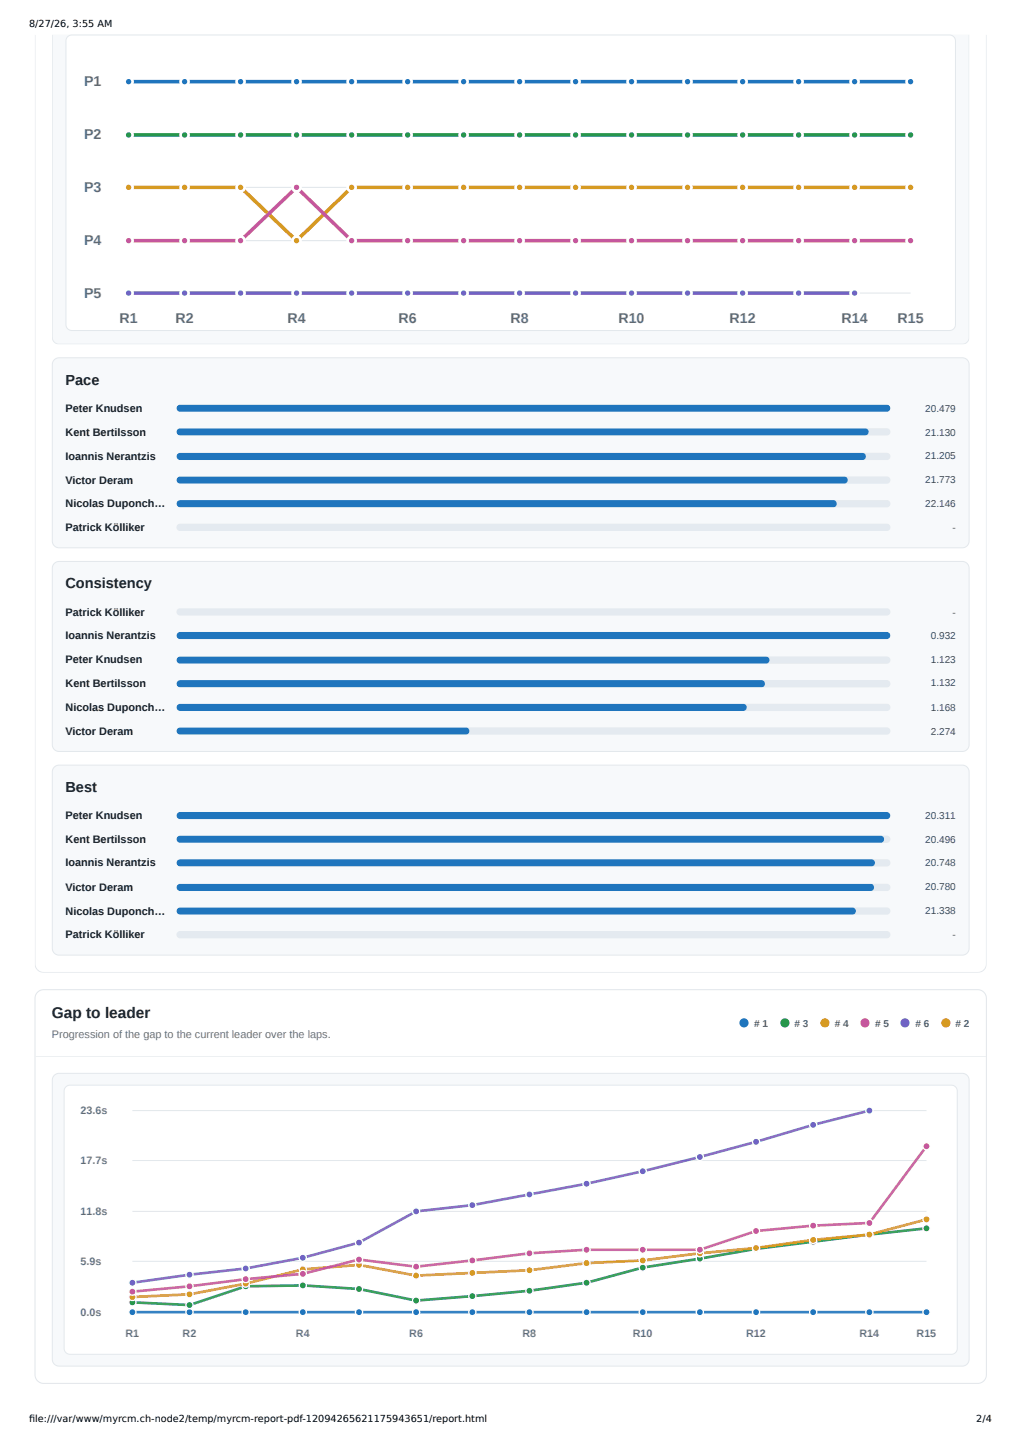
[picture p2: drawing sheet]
<svg xmlns="http://www.w3.org/2000/svg" width="297mm" height="420mm" viewBox="0 0 297 420" stroke-linecap="round" stroke-linejoin="round" font-family="sans-serif">
<g fill="#e2e6ea">
<path d="M10.1 281.6h277v1.5h-277z"/>
<path d="M285.6 10.1h1.5v273h-1.5z"/>
<path d="M10.1 10.1h1.5v273h-1.5z"/>
</g>
<path d="M15.2 10.1h266.7v88.1a1.98 1.98 0 0 1-2 1.9h-262.7a1.98 1.98 0 0 1-2-1.9z" fill="#f7f9fb"/>
<g fill="#e3e8ec">
<path d="M15.1 99h266.9v1.3h-266.9z"/>
<path d="M280.8 10.1h1.2v90.2h-1.2z"/>
<path d="M15.1 10.1h1.2v90.2h-1.2z"/>
</g>
<path d="M19.7 10.7l1.2-.5h255.3a1.72 1.72 0 0 1 1.7 1.7v82.6a1.72 1.72 0 0 1-1.7 1.7h-255.3a1.72 1.72 0 0 1-1.7-1.7v-82.6z" fill="#fff"/>
<path d="M19.7 10.7l1.2-.5h255.3a1.72 1.72 0 0 1 1.7 1.7v82.6a1.72 1.72 0 0 1-1.7 1.7h-255.3a1.72 1.72 0 0 1-1.7-1.7v-82.6z" fill="none" stroke="#e3e8ec" stroke-width=".29"/>
<path d="M10.9 288.7l.8-.5 1-.2h271.7a2.51 2.51 0 0 1 2.5 2.5v109.5a2.51 2.51 0 0 1-2.5 2.6h-271.7a2.51 2.51 0 0 1-2.5-2.6v-109.5l.2-.9z" fill="#fff"/>
<path d="M10.9 288.7l.8-.5 1-.2h271.7a2.51 2.51 0 0 1 2.5 2.5v109.5a2.51 2.51 0 0 1-2.5 2.6h-271.7a2.51 2.51 0 0 1-2.5-2.6v-109.5l.2-.9z" fill="none" stroke="#e2e6ea" stroke-width=".29"/>
<path d="M10.3 307.3h276.5" fill="none" stroke="#edf0f2" stroke-width=".29"/>
<path d="M15.8 312.9l.6-.4 .8-.2h262.7a1.98 1.98 0 0 1 2 2v81.3a1.98 1.98 0 0 1-2 1.9h-262.7a1.98 1.98 0 0 1-2-1.9v-81.3l.2-.7z" fill="#f7f9fb"/>
<path d="M15.8 312.9l.6-.4 .8-.2h262.7a1.98 1.98 0 0 1 2 2v81.3a1.98 1.98 0 0 1-2 1.9h-262.7a1.98 1.98 0 0 1-2-1.9v-81.3l.2-.7z" fill="none" stroke="#e3e8ec" stroke-width=".29"/>
<path d="M19.2 316.3l1.2-.5h256.4a1.72 1.72 0 0 1 1.7 1.7v74.9a1.72 1.72 0 0 1-1.7 1.7h-256.4a1.72 1.72 0 0 1-1.7-1.7v-74.9z" fill="#fff"/>
<path d="M19.2 316.3l1.2-.5h256.4a1.72 1.72 0 0 1 1.7 1.7v74.9a1.72 1.72 0 0 1-1.7 1.7h-256.4a1.72 1.72 0 0 1-1.7-1.7v-74.9z" fill="none" stroke="#e3e8ec" stroke-width=".29"/>
<path d="M37.4 23.8h227.5M37.4 39.3h227.5M37.4 54.5h227.5M37.4 70h227.5M37.4 85.3h227.5" fill="none" stroke="#dfe5e9" stroke-width=".29"/>
<path d="M37.4 23.8h227.5" fill="none" stroke="#1f75bd" stroke-width="1"/>
<circle cx="37.4" cy="23.8" r="1.16" fill="#1f75bd"/>
<circle cx="37.4" cy="23.8" r="1.16" fill="none" stroke="#fff" stroke-width=".78" stroke-linecap="butt"/>
<circle cx="53.7" cy="23.8" r="1.16" fill="#1f75bd"/>
<circle cx="53.7" cy="23.8" r="1.16" fill="none" stroke="#fff" stroke-width=".78" stroke-linecap="butt"/>
<circle cx="70" cy="23.8" r="1.16" fill="#1f75bd"/>
<circle cx="70" cy="23.8" r="1.16" fill="none" stroke="#fff" stroke-width=".78" stroke-linecap="butt"/>
<circle cx="86.3" cy="23.8" r="1.16" fill="#1f75bd"/>
<circle cx="86.3" cy="23.8" r="1.16" fill="none" stroke="#fff" stroke-width=".78" stroke-linecap="butt"/>
<circle cx="102.3" cy="23.8" r="1.16" fill="#1f75bd"/>
<circle cx="102.3" cy="23.8" r="1.16" fill="none" stroke="#fff" stroke-width=".78" stroke-linecap="butt"/>
<circle cx="118.6" cy="23.8" r="1.16" fill="#1f75bd"/>
<circle cx="118.6" cy="23.8" r="1.16" fill="none" stroke="#fff" stroke-width=".78" stroke-linecap="butt"/>
<circle cx="134.9" cy="23.8" r="1.16" fill="#1f75bd"/>
<circle cx="134.9" cy="23.8" r="1.16" fill="none" stroke="#fff" stroke-width=".78" stroke-linecap="butt"/>
<circle cx="151.1" cy="23.8" r="1.16" fill="#1f75bd"/>
<circle cx="151.1" cy="23.8" r="1.16" fill="none" stroke="#fff" stroke-width=".78" stroke-linecap="butt"/>
<circle cx="167.4" cy="23.8" r="1.16" fill="#1f75bd"/>
<circle cx="167.4" cy="23.8" r="1.16" fill="none" stroke="#fff" stroke-width=".78" stroke-linecap="butt"/>
<circle cx="183.7" cy="23.8" r="1.16" fill="#1f75bd"/>
<circle cx="183.7" cy="23.8" r="1.16" fill="none" stroke="#fff" stroke-width=".78" stroke-linecap="butt"/>
<circle cx="200" cy="23.8" r="1.16" fill="#1f75bd"/>
<circle cx="200" cy="23.8" r="1.16" fill="none" stroke="#fff" stroke-width=".78" stroke-linecap="butt"/>
<circle cx="216" cy="23.8" r="1.16" fill="#1f75bd"/>
<circle cx="216" cy="23.8" r="1.16" fill="none" stroke="#fff" stroke-width=".78" stroke-linecap="butt"/>
<circle cx="232.3" cy="23.8" r="1.16" fill="#1f75bd"/>
<circle cx="232.3" cy="23.8" r="1.16" fill="none" stroke="#fff" stroke-width=".78" stroke-linecap="butt"/>
<circle cx="248.6" cy="23.8" r="1.16" fill="#1f75bd"/>
<circle cx="248.6" cy="23.8" r="1.16" fill="none" stroke="#fff" stroke-width=".78" stroke-linecap="butt"/>
<circle cx="264.9" cy="23.8" r="1.16" fill="#1f75bd"/>
<circle cx="264.9" cy="23.8" r="1.16" fill="none" stroke="#fff" stroke-width=".78" stroke-linecap="butt"/>
<path d="M37.4 39.3h227.5" fill="none" stroke="#27964c" stroke-width="1"/>
<circle cx="37.4" cy="39.3" r="1.16" fill="#27964c"/>
<circle cx="37.4" cy="39.3" r="1.16" fill="none" stroke="#fff" stroke-width=".78" stroke-linecap="butt"/>
<circle cx="53.7" cy="39.3" r="1.16" fill="#27964c"/>
<circle cx="53.7" cy="39.3" r="1.16" fill="none" stroke="#fff" stroke-width=".78" stroke-linecap="butt"/>
<circle cx="70" cy="39.3" r="1.16" fill="#27964c"/>
<circle cx="70" cy="39.3" r="1.16" fill="none" stroke="#fff" stroke-width=".78" stroke-linecap="butt"/>
<circle cx="86.3" cy="39.3" r="1.16" fill="#27964c"/>
<circle cx="86.3" cy="39.3" r="1.16" fill="none" stroke="#fff" stroke-width=".78" stroke-linecap="butt"/>
<circle cx="102.3" cy="39.3" r="1.16" fill="#27964c"/>
<circle cx="102.3" cy="39.3" r="1.16" fill="none" stroke="#fff" stroke-width=".78" stroke-linecap="butt"/>
<circle cx="118.6" cy="39.3" r="1.16" fill="#27964c"/>
<circle cx="118.6" cy="39.3" r="1.16" fill="none" stroke="#fff" stroke-width=".78" stroke-linecap="butt"/>
<circle cx="134.9" cy="39.3" r="1.16" fill="#27964c"/>
<circle cx="134.9" cy="39.3" r="1.16" fill="none" stroke="#fff" stroke-width=".78" stroke-linecap="butt"/>
<circle cx="151.1" cy="39.3" r="1.16" fill="#27964c"/>
<circle cx="151.1" cy="39.3" r="1.16" fill="none" stroke="#fff" stroke-width=".78" stroke-linecap="butt"/>
<circle cx="167.4" cy="39.3" r="1.16" fill="#27964c"/>
<circle cx="167.4" cy="39.3" r="1.16" fill="none" stroke="#fff" stroke-width=".78" stroke-linecap="butt"/>
<circle cx="183.7" cy="39.3" r="1.16" fill="#27964c"/>
<circle cx="183.7" cy="39.3" r="1.16" fill="none" stroke="#fff" stroke-width=".78" stroke-linecap="butt"/>
<circle cx="200" cy="39.3" r="1.16" fill="#27964c"/>
<circle cx="200" cy="39.3" r="1.16" fill="none" stroke="#fff" stroke-width=".78" stroke-linecap="butt"/>
<circle cx="216" cy="39.3" r="1.16" fill="#27964c"/>
<circle cx="216" cy="39.3" r="1.16" fill="none" stroke="#fff" stroke-width=".78" stroke-linecap="butt"/>
<circle cx="232.3" cy="39.3" r="1.16" fill="#27964c"/>
<circle cx="232.3" cy="39.3" r="1.16" fill="none" stroke="#fff" stroke-width=".78" stroke-linecap="butt"/>
<circle cx="248.6" cy="39.3" r="1.16" fill="#27964c"/>
<circle cx="248.6" cy="39.3" r="1.16" fill="none" stroke="#fff" stroke-width=".78" stroke-linecap="butt"/>
<circle cx="264.9" cy="39.3" r="1.16" fill="#27964c"/>
<circle cx="264.9" cy="39.3" r="1.16" fill="none" stroke="#fff" stroke-width=".78" stroke-linecap="butt"/>
<path d="M37.4 54.5h32.6l16.3 15.5 16-15.5h162.6" fill="none" stroke="#d69a22" stroke-width="1"/>
<circle cx="37.4" cy="54.5" r="1.16" fill="#d69a22"/>
<circle cx="37.4" cy="54.5" r="1.16" fill="none" stroke="#fff" stroke-width=".78" stroke-linecap="butt"/>
<circle cx="53.7" cy="54.5" r="1.16" fill="#d69a22"/>
<circle cx="53.7" cy="54.5" r="1.16" fill="none" stroke="#fff" stroke-width=".78" stroke-linecap="butt"/>
<circle cx="70" cy="54.5" r="1.16" fill="#d69a22"/>
<circle cx="70" cy="54.5" r="1.16" fill="none" stroke="#fff" stroke-width=".78" stroke-linecap="butt"/>
<circle cx="86.3" cy="70" r="1.16" fill="#d69a22"/>
<circle cx="86.3" cy="70" r="1.16" fill="none" stroke="#fff" stroke-width=".78" stroke-linecap="butt"/>
<circle cx="102.3" cy="54.5" r="1.16" fill="#d69a22"/>
<circle cx="102.3" cy="54.5" r="1.16" fill="none" stroke="#fff" stroke-width=".78" stroke-linecap="butt"/>
<circle cx="118.6" cy="54.5" r="1.16" fill="#d69a22"/>
<circle cx="118.6" cy="54.5" r="1.16" fill="none" stroke="#fff" stroke-width=".78" stroke-linecap="butt"/>
<circle cx="134.9" cy="54.5" r="1.16" fill="#d69a22"/>
<circle cx="134.9" cy="54.5" r="1.16" fill="none" stroke="#fff" stroke-width=".78" stroke-linecap="butt"/>
<circle cx="151.1" cy="54.5" r="1.16" fill="#d69a22"/>
<circle cx="151.1" cy="54.5" r="1.16" fill="none" stroke="#fff" stroke-width=".78" stroke-linecap="butt"/>
<circle cx="167.4" cy="54.5" r="1.16" fill="#d69a22"/>
<circle cx="167.4" cy="54.5" r="1.16" fill="none" stroke="#fff" stroke-width=".78" stroke-linecap="butt"/>
<circle cx="183.7" cy="54.5" r="1.16" fill="#d69a22"/>
<circle cx="183.7" cy="54.5" r="1.16" fill="none" stroke="#fff" stroke-width=".78" stroke-linecap="butt"/>
<circle cx="200" cy="54.5" r="1.16" fill="#d69a22"/>
<circle cx="200" cy="54.5" r="1.16" fill="none" stroke="#fff" stroke-width=".78" stroke-linecap="butt"/>
<circle cx="216" cy="54.5" r="1.16" fill="#d69a22"/>
<circle cx="216" cy="54.5" r="1.16" fill="none" stroke="#fff" stroke-width=".78" stroke-linecap="butt"/>
<circle cx="232.3" cy="54.5" r="1.16" fill="#d69a22"/>
<circle cx="232.3" cy="54.5" r="1.16" fill="none" stroke="#fff" stroke-width=".78" stroke-linecap="butt"/>
<circle cx="248.6" cy="54.5" r="1.16" fill="#d69a22"/>
<circle cx="248.6" cy="54.5" r="1.16" fill="none" stroke="#fff" stroke-width=".78" stroke-linecap="butt"/>
<circle cx="264.9" cy="54.5" r="1.16" fill="#d69a22"/>
<circle cx="264.9" cy="54.5" r="1.16" fill="none" stroke="#fff" stroke-width=".78" stroke-linecap="butt"/>
<path d="M37.4 70h32.6l16.3-15.5 16 15.5h162.6" fill="none" stroke="#c5579d" stroke-width="1"/>
<circle cx="37.4" cy="70" r="1.16" fill="#c5579d"/>
<circle cx="37.4" cy="70" r="1.16" fill="none" stroke="#fff" stroke-width=".78" stroke-linecap="butt"/>
<circle cx="53.7" cy="70" r="1.16" fill="#c5579d"/>
<circle cx="53.7" cy="70" r="1.16" fill="none" stroke="#fff" stroke-width=".78" stroke-linecap="butt"/>
<circle cx="70" cy="70" r="1.16" fill="#c5579d"/>
<circle cx="70" cy="70" r="1.16" fill="none" stroke="#fff" stroke-width=".78" stroke-linecap="butt"/>
<circle cx="86.3" cy="54.5" r="1.16" fill="#c5579d"/>
<circle cx="86.3" cy="54.5" r="1.16" fill="none" stroke="#fff" stroke-width=".78" stroke-linecap="butt"/>
<circle cx="102.3" cy="70" r="1.16" fill="#c5579d"/>
<circle cx="102.3" cy="70" r="1.16" fill="none" stroke="#fff" stroke-width=".78" stroke-linecap="butt"/>
<circle cx="118.6" cy="70" r="1.16" fill="#c5579d"/>
<circle cx="118.6" cy="70" r="1.16" fill="none" stroke="#fff" stroke-width=".78" stroke-linecap="butt"/>
<circle cx="134.9" cy="70" r="1.16" fill="#c5579d"/>
<circle cx="134.9" cy="70" r="1.16" fill="none" stroke="#fff" stroke-width=".78" stroke-linecap="butt"/>
<circle cx="151.1" cy="70" r="1.16" fill="#c5579d"/>
<circle cx="151.1" cy="70" r="1.16" fill="none" stroke="#fff" stroke-width=".78" stroke-linecap="butt"/>
<circle cx="167.4" cy="70" r="1.16" fill="#c5579d"/>
<circle cx="167.4" cy="70" r="1.16" fill="none" stroke="#fff" stroke-width=".78" stroke-linecap="butt"/>
<circle cx="183.7" cy="70" r="1.16" fill="#c5579d"/>
<circle cx="183.7" cy="70" r="1.16" fill="none" stroke="#fff" stroke-width=".78" stroke-linecap="butt"/>
<circle cx="200" cy="70" r="1.16" fill="#c5579d"/>
<circle cx="200" cy="70" r="1.16" fill="none" stroke="#fff" stroke-width=".78" stroke-linecap="butt"/>
<circle cx="216" cy="70" r="1.16" fill="#c5579d"/>
<circle cx="216" cy="70" r="1.16" fill="none" stroke="#fff" stroke-width=".78" stroke-linecap="butt"/>
<circle cx="232.3" cy="70" r="1.16" fill="#c5579d"/>
<circle cx="232.3" cy="70" r="1.16" fill="none" stroke="#fff" stroke-width=".78" stroke-linecap="butt"/>
<circle cx="248.6" cy="70" r="1.16" fill="#c5579d"/>
<circle cx="248.6" cy="70" r="1.16" fill="none" stroke="#fff" stroke-width=".78" stroke-linecap="butt"/>
<circle cx="264.9" cy="70" r="1.16" fill="#c5579d"/>
<circle cx="264.9" cy="70" r="1.16" fill="none" stroke="#fff" stroke-width=".78" stroke-linecap="butt"/>
<path d="M37.4 85.3h211.2" fill="none" stroke="#6f63c7" stroke-width="1"/>
<circle cx="37.4" cy="85.3" r="1.16" fill="#6f63c7"/>
<circle cx="37.4" cy="85.3" r="1.16" fill="none" stroke="#fff" stroke-width=".78" stroke-linecap="butt"/>
<circle cx="53.7" cy="85.3" r="1.16" fill="#6f63c7"/>
<circle cx="53.7" cy="85.3" r="1.16" fill="none" stroke="#fff" stroke-width=".78" stroke-linecap="butt"/>
<circle cx="70" cy="85.3" r="1.16" fill="#6f63c7"/>
<circle cx="70" cy="85.3" r="1.16" fill="none" stroke="#fff" stroke-width=".78" stroke-linecap="butt"/>
<circle cx="86.3" cy="85.3" r="1.16" fill="#6f63c7"/>
<circle cx="86.3" cy="85.3" r="1.16" fill="none" stroke="#fff" stroke-width=".78" stroke-linecap="butt"/>
<circle cx="102.3" cy="85.3" r="1.16" fill="#6f63c7"/>
<circle cx="102.3" cy="85.3" r="1.16" fill="none" stroke="#fff" stroke-width=".78" stroke-linecap="butt"/>
<circle cx="118.6" cy="85.3" r="1.16" fill="#6f63c7"/>
<circle cx="118.6" cy="85.3" r="1.16" fill="none" stroke="#fff" stroke-width=".78" stroke-linecap="butt"/>
<circle cx="134.9" cy="85.3" r="1.16" fill="#6f63c7"/>
<circle cx="134.9" cy="85.3" r="1.16" fill="none" stroke="#fff" stroke-width=".78" stroke-linecap="butt"/>
<circle cx="151.1" cy="85.3" r="1.16" fill="#6f63c7"/>
<circle cx="151.1" cy="85.3" r="1.16" fill="none" stroke="#fff" stroke-width=".78" stroke-linecap="butt"/>
<circle cx="167.4" cy="85.3" r="1.16" fill="#6f63c7"/>
<circle cx="167.4" cy="85.3" r="1.16" fill="none" stroke="#fff" stroke-width=".78" stroke-linecap="butt"/>
<circle cx="183.7" cy="85.3" r="1.16" fill="#6f63c7"/>
<circle cx="183.7" cy="85.3" r="1.16" fill="none" stroke="#fff" stroke-width=".78" stroke-linecap="butt"/>
<circle cx="200" cy="85.3" r="1.16" fill="#6f63c7"/>
<circle cx="200" cy="85.3" r="1.16" fill="none" stroke="#fff" stroke-width=".78" stroke-linecap="butt"/>
<circle cx="216" cy="85.3" r="1.16" fill="#6f63c7"/>
<circle cx="216" cy="85.3" r="1.16" fill="none" stroke="#fff" stroke-width=".78" stroke-linecap="butt"/>
<circle cx="232.3" cy="85.3" r="1.16" fill="#6f63c7"/>
<circle cx="232.3" cy="85.3" r="1.16" fill="none" stroke="#fff" stroke-width=".78" stroke-linecap="butt"/>
<circle cx="248.6" cy="85.3" r="1.16" fill="#6f63c7"/>
<circle cx="248.6" cy="85.3" r="1.16" fill="none" stroke="#fff" stroke-width=".78" stroke-linecap="butt"/>
<path d="M15.8 104.7l.6-.4 .8-.2h262.7a1.98 1.98 0 0 1 2 2v51.3a1.98 1.98 0 0 1-2 2h-262.7a1.98 1.98 0 0 1-2-2v-51.3l.2-.8z" fill="#f7f9fb"/>
<path d="M15.8 104.7l.6-.4 .8-.2h262.7a1.98 1.98 0 0 1 2 2v51.3a1.98 1.98 0 0 1-2 2h-262.7a1.98 1.98 0 0 1-2-2v-51.3l.2-.8z" fill="none" stroke="#e3e8ec" stroke-width=".29"/>
<path d="M51.6 118l.8-.3h205.6a1.06 1.06 0 0 1 1 1.1 1.06 1.06 0 0 1-1 1.1h-205.6a1.06 1.06 0 0 1-1-.7 1.06 1.06 0 0 1 .2-1.2z" fill="#e4eaf0"/>
<path d="M51.6 118l.8-.3h205.6a1.06 1.06 0 0 1 1 1.1 1.06 1.06 0 0 1-1 1.1h-205.6a1.06 1.06 0 0 1-1-.7 1.06 1.06 0 0 1 .2-1.2z" fill="#1f75bd"/>
<path d="M51.6 124.9l.8-.3h205.6a1.06 1.06 0 0 1 1 1.1 1.06 1.06 0 0 1-1 1h-205.6a1.06 1.06 0 0 1-1-.6 1.06 1.06 0 0 1 .2-1.2z" fill="#e4eaf0"/>
<path d="M51.6 124.9l.8-.3h199.2a1.06 1.06 0 0 1 1.1 1.1 1.06 1.06 0 0 1-1.1 1h-199.2a1.06 1.06 0 0 1-1-.6 1.06 1.06 0 0 1 .2-1.2z" fill="#1f75bd"/>
<path d="M51.6 132.1l.8-.3h205.6a1.06 1.06 0 0 1 1 1 1.06 1.06 0 0 1-1 1.1h-205.6a1.06 1.06 0 0 1-1-.7 1.06 1.06 0 0 1 .2-1.1z" fill="#e4eaf0"/>
<path d="M51.6 132.1l.8-.3h198.4a1.06 1.06 0 0 1 1.1 1 1.06 1.06 0 0 1-1.1 1.1h-198.4a1.06 1.06 0 0 1-1-.7 1.06 1.06 0 0 1 .2-1.1z" fill="#1f75bd"/>
<path d="M51.6 139l.8-.4h205.6a1.06 1.06 0 0 1 1 1.1 1.06 1.06 0 0 1-1 1.1h-205.6a1.06 1.06 0 0 1-1-.7 1.06 1.06 0 0 1 .2-1.1z" fill="#e4eaf0"/>
<path d="M51.6 139l.8-.4h193.1a1.06 1.06 0 0 1 1.1 1.1 1.06 1.06 0 0 1-1.1 1.1h-193.1a1.06 1.06 0 0 1-1-.7 1.06 1.06 0 0 1 .2-1.1z" fill="#1f75bd"/>
<path d="M51.6 145.8l.8-.3h205.6a1.06 1.06 0 0 1 1 1.1 1.06 1.06 0 0 1-1 1h-205.6a1.06 1.06 0 0 1-1-.6 1.06 1.06 0 0 1 .2-1.2z" fill="#e4eaf0"/>
<path d="M51.6 145.8l.8-.3h190a1.06 1.06 0 0 1 1 1.1 1.06 1.06 0 0 1-1 1h-190a1.06 1.06 0 0 1-1-.6 1.06 1.06 0 0 1 .2-1.2z" fill="#1f75bd"/>
<path d="M51.6 152.7l.8-.3h205.6a1.06 1.06 0 0 1 1 1.1 1.06 1.06 0 0 1-1 1h-205.6a1.06 1.06 0 0 1-1-.6 1.06 1.06 0 0 1 .2-1.2z" fill="#e4eaf0"/>
<path d="M15.8 164l.6-.5 .8-.1h262.7a1.98 1.98 0 0 1 2 2v51.3a1.98 1.98 0 0 1-2 2h-262.7a1.98 1.98 0 0 1-2-2v-51.3l.2-.8z" fill="#f7f9fb"/>
<path d="M15.8 164l.6-.5 .8-.1h262.7a1.98 1.98 0 0 1 2 2v51.3a1.98 1.98 0 0 1-2 2h-262.7a1.98 1.98 0 0 1-2-2v-51.3l.2-.8z" fill="none" stroke="#e3e8ec" stroke-width=".29"/>
<g fill="#e4eaf0">
<path d="M51.6 177.3l.8-.3h205.6a1.06 1.06 0 0 1 1 1.1 1.06 1.06 0 0 1-1 1h-205.6a1.06 1.06 0 0 1-1-.6 1.06 1.06 0 0 1 .2-1.2z"/>
<path d="M51.6 184.2l.8-.3h205.6a1.06 1.06 0 0 1 1 1 1.06 1.06 0 0 1-1 1.1h-205.6a1.06 1.06 0 0 1-1-.7 1.06 1.06 0 0 1 .2-1.1z"/>
</g>
<path d="M51.6 184.2l.8-.3h205.6a1.06 1.06 0 0 1 1 1 1.06 1.06 0 0 1-1 1.1h-205.6a1.06 1.06 0 0 1-1-.7 1.06 1.06 0 0 1 .2-1.1z" fill="#1f75bd"/>
<path d="M51.6 191.3l.8-.3h205.6a1.06 1.06 0 0 1 1 1.1 1.06 1.06 0 0 1-1 1h-205.6a1.06 1.06 0 0 1-1-.6 1.06 1.06 0 0 1 .2-1.2z" fill="#e4eaf0"/>
<path d="M51.6 191.3l.8-.3h170.4a1.06 1.06 0 0 1 1 1.1 1.06 1.06 0 0 1-1 1h-170.4a1.06 1.06 0 0 1-1-.6 1.06 1.06 0 0 1 .2-1.2z" fill="#1f75bd"/>
<path d="M51.6 198.2l.8-.3h205.6a1.06 1.06 0 0 1 1 1.1 1.06 1.06 0 0 1-1 1h-205.6a1.06 1.06 0 0 1-1-.6 1.06 1.06 0 0 1 .2-1.2z" fill="#e4eaf0"/>
<path d="M51.6 198.2l.8-.3h169.1a1.06 1.06 0 0 1 1 1.1 1.06 1.06 0 0 1-1 1h-169.1a1.06 1.06 0 0 1-1-.6 1.06 1.06 0 0 1 .2-1.2z" fill="#1f75bd"/>
<path d="M51.6 205.1l.8-.3h205.6a1.06 1.06 0 0 1 1 1 1.06 1.06 0 0 1-1 1.1h-205.6a1.06 1.06 0 0 1-1-.6 1.06 1.06 0 0 1 .2-1.2z" fill="#e4eaf0"/>
<path d="M51.6 205.1l.8-.3h163.8a1.06 1.06 0 0 1 1 1 1.06 1.06 0 0 1-1 1.1h-163.8a1.06 1.06 0 0 1-1-.6 1.06 1.06 0 0 1 .2-1.2z" fill="#1f75bd"/>
<path d="M51.6 212l.8-.3h205.6a1.06 1.06 0 0 1 1 1 1.06 1.06 0 0 1-1 1.1h-205.6a1.06 1.06 0 0 1-1-.7 1.06 1.06 0 0 1 .2-1.1z" fill="#e4eaf0"/>
<path d="M51.6 212l.8-.3h83.1a1.06 1.06 0 0 1 1 1 1.06 1.06 0 0 1-1 1.1h-83.1a1.06 1.06 0 0 1-1-.7 1.06 1.06 0 0 1 .2-1.1z" fill="#1f75bd"/>
<path d="M15.8 223.2l.6-.4 .8-.2h262.7a1.98 1.98 0 0 1 2 2v51.4a1.98 1.98 0 0 1-2 1.9h-262.7a1.98 1.98 0 0 1-2-1.9v-51.4l.2-.7z" fill="#f7f9fb"/>
<path d="M15.8 223.2l.6-.4 .8-.2h262.7a1.98 1.98 0 0 1 2 2v51.4a1.98 1.98 0 0 1-2 1.9h-262.7a1.98 1.98 0 0 1-2-1.9v-51.4l.2-.7z" fill="none" stroke="#e3e8ec" stroke-width=".29"/>
<path d="M51.6 236.6l.8-.3h205.6a1.06 1.06 0 0 1 1 1 1.06 1.06 0 0 1-1 1.1h-205.6a1.06 1.06 0 0 1-1-.7 1.06 1.06 0 0 1 .2-1.1z" fill="#e4eaf0"/>
<path d="M51.6 236.6l.8-.3h205.6a1.06 1.06 0 0 1 1 1 1.06 1.06 0 0 1-1 1.1h-205.6a1.06 1.06 0 0 1-1-.7 1.06 1.06 0 0 1 .2-1.1z" fill="#1f75bd"/>
<path d="M51.6 243.5l.8-.3h205.6a1.06 1.06 0 0 1 1 1 1.06 1.06 0 0 1-1 1.1h-205.6a1.06 1.06 0 0 1-1-.7 1.06 1.06 0 0 1 .2-1.1z" fill="#e4eaf0"/>
<path d="M51.6 243.5l.8-.3h203.7a1.06 1.06 0 0 1 1.1 1 1.06 1.06 0 0 1-1.1 1.1h-203.7a1.06 1.06 0 0 1-1-.7 1.06 1.06 0 0 1 .2-1.1z" fill="#1f75bd"/>
<path d="M51.6 250.3l.8-.3h205.6a1.06 1.06 0 0 1 1 1.1 1.06 1.06 0 0 1-1 1h-205.6a1.06 1.06 0 0 1-1-.6 1.06 1.06 0 0 1 .2-1.2z" fill="#e4eaf0"/>
<path d="M51.6 250.3l.8-.3h201.1a1.06 1.06 0 0 1 1 1.1 1.06 1.06 0 0 1-1 1h-201.1a1.06 1.06 0 0 1-1-.6 1.06 1.06 0 0 1 .2-1.2z" fill="#1f75bd"/>
<path d="M51.6 257.5l.8-.3h205.6a1.06 1.06 0 0 1 1 1 1.06 1.06 0 0 1-1 1.1h-205.6a1.06 1.06 0 0 1-1-.7 1.06 1.06 0 0 1 .2-1.1z" fill="#e4eaf0"/>
<path d="M51.6 257.5l.8-.3h200.8a1.06 1.06 0 0 1 1.1 1 1.06 1.06 0 0 1-1.1 1.1h-200.8a1.06 1.06 0 0 1-1-.7 1.06 1.06 0 0 1 .2-1.1z" fill="#1f75bd"/>
<path d="M51.6 264.4l.8-.3h205.6a1.06 1.06 0 0 1 1 1 1.06 1.06 0 0 1-1 1.1h-205.6a1.06 1.06 0 0 1-1-.7 1.06 1.06 0 0 1 .2-1.1z" fill="#e4eaf0"/>
<path d="M51.6 264.4l.8-.3h195.5a1.06 1.06 0 0 1 1.1 1 1.06 1.06 0 0 1-1.1 1.1h-195.5a1.06 1.06 0 0 1-1-.7 1.06 1.06 0 0 1 .2-1.1z" fill="#1f75bd"/>
<path d="M51.6 271.2l.8-.3h205.6a1.06 1.06 0 0 1 1 1.1 1.06 1.06 0 0 1-1 1h-205.6a1.06 1.06 0 0 1-1-.6 1.06 1.06 0 0 1 .2-1.2z" fill="#e4eaf0"/>
<circle cx="216.4" cy="297.7" r="1.32" fill="#1f75bd"/>
<circle cx="228.3" cy="297.7" r="1.32" fill="#27964c"/>
<circle cx="240" cy="297.7" r="1.32" fill="#d69a22"/>
<circle cx="251.6" cy="297.7" r="1.32" fill="#c5579d"/>
<circle cx="263.3" cy="297.7" r="1.32" fill="#6f63c7"/>
<circle cx="275.2" cy="297.7" r="1.32" fill="#ef7d32"/>
<path d="M38.5 337.7h231M38.5 323.2h231M38.5 352.5h231M38.5 367h231M38.5 381.8h231" fill="none" stroke="#e2e7eb" stroke-width=".29"/>
<path d="M38.5 381.8h231" fill="none" stroke="#1f75bd" stroke-width=".78"/>
<circle cx="38.5" cy="381.8" r="1.04" fill="#1f75bd"/>
<circle cx="38.5" cy="381.8" r="1.04" fill="none" stroke="#fff" stroke-width=".39"/>
<circle cx="55.1" cy="381.8" r="1.04" fill="#1f75bd"/>
<circle cx="55.1" cy="381.8" r="1.04" fill="none" stroke="#fff" stroke-width=".39"/>
<circle cx="71.5" cy="381.8" r="1.04" fill="#1f75bd"/>
<circle cx="71.5" cy="381.8" r="1.04" fill="none" stroke="#fff" stroke-width=".39"/>
<circle cx="88.1" cy="381.8" r="1.04" fill="#1f75bd"/>
<circle cx="88.1" cy="381.8" r="1.04" fill="none" stroke="#fff" stroke-width=".39"/>
<circle cx="104.4" cy="381.8" r="1.04" fill="#1f75bd"/>
<circle cx="104.4" cy="381.8" r="1.04" fill="none" stroke="#fff" stroke-width=".39"/>
<circle cx="121.1" cy="381.8" r="1.04" fill="#1f75bd"/>
<circle cx="121.1" cy="381.8" r="1.04" fill="none" stroke="#fff" stroke-width=".39"/>
<circle cx="137.4" cy="381.8" r="1.04" fill="#1f75bd"/>
<circle cx="137.4" cy="381.8" r="1.04" fill="none" stroke="#fff" stroke-width=".39"/>
<circle cx="154" cy="381.8" r="1.04" fill="#1f75bd"/>
<circle cx="154" cy="381.8" r="1.04" fill="none" stroke="#fff" stroke-width=".39"/>
<circle cx="170.6" cy="381.8" r="1.04" fill="#1f75bd"/>
<circle cx="170.6" cy="381.8" r="1.04" fill="none" stroke="#fff" stroke-width=".39"/>
<circle cx="187" cy="381.8" r="1.04" fill="#1f75bd"/>
<circle cx="187" cy="381.8" r="1.04" fill="none" stroke="#fff" stroke-width=".39"/>
<circle cx="203.6" cy="381.8" r="1.04" fill="#1f75bd"/>
<circle cx="203.6" cy="381.8" r="1.04" fill="none" stroke="#fff" stroke-width=".39"/>
<circle cx="219.9" cy="381.8" r="1.04" fill="#1f75bd"/>
<circle cx="219.9" cy="381.8" r="1.04" fill="none" stroke="#fff" stroke-width=".39"/>
<circle cx="236.6" cy="381.8" r="1.04" fill="#1f75bd"/>
<circle cx="236.6" cy="381.8" r="1.04" fill="none" stroke="#fff" stroke-width=".39"/>
<circle cx="252.9" cy="381.8" r="1.04" fill="#1f75bd"/>
<circle cx="252.9" cy="381.8" r="1.04" fill="none" stroke="#fff" stroke-width=".39"/>
<circle cx="269.5" cy="381.8" r="1.04" fill="#1f75bd"/>
<circle cx="269.5" cy="381.8" r="1.04" fill="none" stroke="#fff" stroke-width=".39"/>
<path d="M269.5 357.4l-16.6 1.9-33 4.1-16.3 2.9-16.6 2.6-16.4 4.4-16.6 2.3-16.6 1.6-16.3 1.3-16.7-3.4-16.3-1-16.6 .2-16.4 5.5-16.6-.8" fill="none" stroke="#27964c" stroke-width=".78"/>
<circle cx="38.5" cy="379" r="1.04" fill="#27964c"/>
<circle cx="38.5" cy="379" r="1.04" fill="none" stroke="#fff" stroke-width=".39"/>
<circle cx="55.1" cy="379.8" r="1.04" fill="#27964c"/>
<circle cx="55.1" cy="379.8" r="1.04" fill="none" stroke="#fff" stroke-width=".39"/>
<circle cx="71.5" cy="374.3" r="1.04" fill="#27964c"/>
<circle cx="71.5" cy="374.3" r="1.04" fill="none" stroke="#fff" stroke-width=".39"/>
<circle cx="88.1" cy="374.1" r="1.04" fill="#27964c"/>
<circle cx="88.1" cy="374.1" r="1.04" fill="none" stroke="#fff" stroke-width=".39"/>
<circle cx="104.4" cy="375.1" r="1.04" fill="#27964c"/>
<circle cx="104.4" cy="375.1" r="1.04" fill="none" stroke="#fff" stroke-width=".39"/>
<circle cx="121.1" cy="378.5" r="1.04" fill="#27964c"/>
<circle cx="121.1" cy="378.5" r="1.04" fill="none" stroke="#fff" stroke-width=".39"/>
<circle cx="137.4" cy="377.2" r="1.04" fill="#27964c"/>
<circle cx="137.4" cy="377.2" r="1.04" fill="none" stroke="#fff" stroke-width=".39"/>
<circle cx="154" cy="375.6" r="1.04" fill="#27964c"/>
<circle cx="154" cy="375.6" r="1.04" fill="none" stroke="#fff" stroke-width=".39"/>
<circle cx="170.6" cy="373.3" r="1.04" fill="#27964c"/>
<circle cx="170.6" cy="373.3" r="1.04" fill="none" stroke="#fff" stroke-width=".39"/>
<circle cx="187" cy="368.9" r="1.04" fill="#27964c"/>
<circle cx="187" cy="368.9" r="1.04" fill="none" stroke="#fff" stroke-width=".39"/>
<circle cx="203.6" cy="366.3" r="1.04" fill="#27964c"/>
<circle cx="203.6" cy="366.3" r="1.04" fill="none" stroke="#fff" stroke-width=".39"/>
<circle cx="219.9" cy="363.4" r="1.04" fill="#27964c"/>
<circle cx="219.9" cy="363.4" r="1.04" fill="none" stroke="#fff" stroke-width=".39"/>
<circle cx="236.6" cy="361.3" r="1.04" fill="#27964c"/>
<circle cx="236.6" cy="361.3" r="1.04" fill="none" stroke="#fff" stroke-width=".39"/>
<circle cx="252.9" cy="359.3" r="1.04" fill="#27964c"/>
<circle cx="252.9" cy="359.3" r="1.04" fill="none" stroke="#fff" stroke-width=".39"/>
<circle cx="269.5" cy="357.4" r="1.04" fill="#27964c"/>
<circle cx="269.5" cy="357.4" r="1.04" fill="none" stroke="#fff" stroke-width=".39"/>
<path d="M269.5 354.8l-16.6 4.5-16.3 1.5-16.7 2.4-16.3 1.5-16.6 2.1-16.4 .8-16.6 2-32.9 1.6-16.7-3.1-16.3 1.3-16.6 4.1-16.4 3.1-16.6 .8" fill="none" stroke="#d69a22" stroke-width=".78"/>
<circle cx="38.5" cy="377.4" r="1.04" fill="#d69a22"/>
<circle cx="38.5" cy="377.4" r="1.04" fill="none" stroke="#fff" stroke-width=".39"/>
<circle cx="55.1" cy="376.6" r="1.04" fill="#d69a22"/>
<circle cx="55.1" cy="376.6" r="1.04" fill="none" stroke="#fff" stroke-width=".39"/>
<circle cx="71.5" cy="373.5" r="1.04" fill="#d69a22"/>
<circle cx="71.5" cy="373.5" r="1.04" fill="none" stroke="#fff" stroke-width=".39"/>
<circle cx="88.1" cy="369.4" r="1.04" fill="#d69a22"/>
<circle cx="88.1" cy="369.4" r="1.04" fill="none" stroke="#fff" stroke-width=".39"/>
<circle cx="104.4" cy="368.1" r="1.04" fill="#d69a22"/>
<circle cx="104.4" cy="368.1" r="1.04" fill="none" stroke="#fff" stroke-width=".39"/>
<circle cx="121.1" cy="371.2" r="1.04" fill="#d69a22"/>
<circle cx="121.1" cy="371.2" r="1.04" fill="none" stroke="#fff" stroke-width=".39"/>
<circle cx="137.4" cy="370.4" r="1.04" fill="#d69a22"/>
<circle cx="137.4" cy="370.4" r="1.04" fill="none" stroke="#fff" stroke-width=".39"/>
<circle cx="154" cy="369.6" r="1.04" fill="#d69a22"/>
<circle cx="154" cy="369.6" r="1.04" fill="none" stroke="#fff" stroke-width=".39"/>
<circle cx="170.6" cy="367.6" r="1.04" fill="#d69a22"/>
<circle cx="170.6" cy="367.6" r="1.04" fill="none" stroke="#fff" stroke-width=".39"/>
<circle cx="187" cy="366.8" r="1.04" fill="#d69a22"/>
<circle cx="187" cy="366.8" r="1.04" fill="none" stroke="#fff" stroke-width=".39"/>
<circle cx="203.6" cy="364.7" r="1.04" fill="#d69a22"/>
<circle cx="203.6" cy="364.7" r="1.04" fill="none" stroke="#fff" stroke-width=".39"/>
<circle cx="219.9" cy="363.2" r="1.04" fill="#d69a22"/>
<circle cx="219.9" cy="363.2" r="1.04" fill="none" stroke="#fff" stroke-width=".39"/>
<circle cx="236.6" cy="360.8" r="1.04" fill="#d69a22"/>
<circle cx="236.6" cy="360.8" r="1.04" fill="none" stroke="#fff" stroke-width=".39"/>
<circle cx="252.9" cy="359.3" r="1.04" fill="#d69a22"/>
<circle cx="252.9" cy="359.3" r="1.04" fill="none" stroke="#fff" stroke-width=".39"/>
<circle cx="269.5" cy="354.8" r="1.04" fill="#d69a22"/>
<circle cx="269.5" cy="354.8" r="1.04" fill="none" stroke="#fff" stroke-width=".39"/>
<path d="M269.5 333.6l-16.6 22.3-16.3 .8-16.7 1.5-16.3 5.5h-33l-16.6 1-32.9 3.9-16.7-2.1-16.3 4.2-16.6 1.5-16.4 2.1-16.6 1.6" fill="none" stroke="#c5579d" stroke-width=".78"/>
<circle cx="38.5" cy="375.9" r="1.04" fill="#c5579d"/>
<circle cx="38.5" cy="375.9" r="1.04" fill="none" stroke="#fff" stroke-width=".39"/>
<circle cx="55.1" cy="374.3" r="1.04" fill="#c5579d"/>
<circle cx="55.1" cy="374.3" r="1.04" fill="none" stroke="#fff" stroke-width=".39"/>
<circle cx="71.5" cy="372.2" r="1.04" fill="#c5579d"/>
<circle cx="71.5" cy="372.2" r="1.04" fill="none" stroke="#fff" stroke-width=".39"/>
<circle cx="88.1" cy="370.7" r="1.04" fill="#c5579d"/>
<circle cx="88.1" cy="370.7" r="1.04" fill="none" stroke="#fff" stroke-width=".39"/>
<circle cx="104.4" cy="366.5" r="1.04" fill="#c5579d"/>
<circle cx="104.4" cy="366.5" r="1.04" fill="none" stroke="#fff" stroke-width=".39"/>
<circle cx="121.1" cy="368.6" r="1.04" fill="#c5579d"/>
<circle cx="121.1" cy="368.6" r="1.04" fill="none" stroke="#fff" stroke-width=".39"/>
<circle cx="137.4" cy="366.8" r="1.04" fill="#c5579d"/>
<circle cx="137.4" cy="366.8" r="1.04" fill="none" stroke="#fff" stroke-width=".39"/>
<circle cx="154" cy="364.7" r="1.04" fill="#c5579d"/>
<circle cx="154" cy="364.7" r="1.04" fill="none" stroke="#fff" stroke-width=".39"/>
<circle cx="170.6" cy="363.7" r="1.04" fill="#c5579d"/>
<circle cx="170.6" cy="363.7" r="1.04" fill="none" stroke="#fff" stroke-width=".39"/>
<circle cx="187" cy="363.7" r="1.04" fill="#c5579d"/>
<circle cx="187" cy="363.7" r="1.04" fill="none" stroke="#fff" stroke-width=".39"/>
<circle cx="203.6" cy="363.7" r="1.04" fill="#c5579d"/>
<circle cx="203.6" cy="363.7" r="1.04" fill="none" stroke="#fff" stroke-width=".39"/>
<circle cx="219.9" cy="358.2" r="1.04" fill="#c5579d"/>
<circle cx="219.9" cy="358.2" r="1.04" fill="none" stroke="#fff" stroke-width=".39"/>
<circle cx="236.6" cy="356.7" r="1.04" fill="#c5579d"/>
<circle cx="236.6" cy="356.7" r="1.04" fill="none" stroke="#fff" stroke-width=".39"/>
<circle cx="252.9" cy="355.9" r="1.04" fill="#c5579d"/>
<circle cx="252.9" cy="355.9" r="1.04" fill="none" stroke="#fff" stroke-width=".39"/>
<circle cx="269.5" cy="333.6" r="1.04" fill="#c5579d"/>
<circle cx="269.5" cy="333.6" r="1.04" fill="none" stroke="#fff" stroke-width=".39"/>
<path d="M252.9 323.2l-16.3 4.1a711.4 711.4 0 0 1-82.6 20.3l-16.6 3.1-16.3 1.8-16.7 9.1-16.3 4.4-16.6 3.1-16.4 1.8-16.6 2.4" fill="none" stroke="#6f63c7" stroke-width=".78"/>
<circle cx="38.5" cy="373.3" r="1.04" fill="#6f63c7"/>
<circle cx="38.5" cy="373.3" r="1.04" fill="none" stroke="#fff" stroke-width=".39"/>
<circle cx="55.1" cy="370.9" r="1.04" fill="#6f63c7"/>
<circle cx="55.1" cy="370.9" r="1.04" fill="none" stroke="#fff" stroke-width=".39"/>
<circle cx="71.5" cy="369.1" r="1.04" fill="#6f63c7"/>
<circle cx="71.5" cy="369.1" r="1.04" fill="none" stroke="#fff" stroke-width=".39"/>
<circle cx="88.1" cy="366" r="1.04" fill="#6f63c7"/>
<circle cx="88.1" cy="366" r="1.04" fill="none" stroke="#fff" stroke-width=".39"/>
<circle cx="104.4" cy="361.6" r="1.04" fill="#6f63c7"/>
<circle cx="104.4" cy="361.6" r="1.04" fill="none" stroke="#fff" stroke-width=".39"/>
<circle cx="121.1" cy="352.5" r="1.04" fill="#6f63c7"/>
<circle cx="121.1" cy="352.5" r="1.04" fill="none" stroke="#fff" stroke-width=".39"/>
<circle cx="137.4" cy="350.7" r="1.04" fill="#6f63c7"/>
<circle cx="137.4" cy="350.7" r="1.04" fill="none" stroke="#fff" stroke-width=".39"/>
<circle cx="154" cy="347.6" r="1.04" fill="#6f63c7"/>
<circle cx="154" cy="347.6" r="1.04" fill="none" stroke="#fff" stroke-width=".39"/>
<circle cx="170.6" cy="344.5" r="1.04" fill="#6f63c7"/>
<circle cx="170.6" cy="344.5" r="1.04" fill="none" stroke="#fff" stroke-width=".39"/>
<circle cx="187" cy="340.8" r="1.04" fill="#6f63c7"/>
<circle cx="187" cy="340.8" r="1.04" fill="none" stroke="#fff" stroke-width=".39"/>
<circle cx="203.6" cy="336.7" r="1.04" fill="#6f63c7"/>
<circle cx="203.6" cy="336.7" r="1.04" fill="none" stroke="#fff" stroke-width=".39"/>
<circle cx="219.9" cy="332.3" r="1.04" fill="#6f63c7"/>
<circle cx="219.9" cy="332.3" r="1.04" fill="none" stroke="#fff" stroke-width=".39"/>
<circle cx="236.6" cy="327.3" r="1.04" fill="#6f63c7"/>
<circle cx="236.6" cy="327.3" r="1.04" fill="none" stroke="#fff" stroke-width=".39"/>
<circle cx="252.9" cy="323.2" r="1.04" fill="#6f63c7"/>
<circle cx="252.9" cy="323.2" r="1.04" fill="none" stroke="#fff" stroke-width=".39"/>
<text font-size="4.5" fill="#222" x="15.1" y="296.3">Gap to leader</text>
<g font-size="4.2" fill="#16212b">
<text x="19" y="111.9">Pace</text>
<text x="19" y="171.2">Consistency</text>
<text x="19" y="230.5">Best</text>
</g>
<g font-size="4.1" fill="#69737c">
<text x="24.5" y="25.1">P1</text>
<text x="24.5" y="40.6">P2</text>
<text x="24.5" y="55.8">P3</text>
<text x="24.5" y="71.3">P4</text>
<text x="24.5" y="86.6">P5</text>
<text x="34.8" y="94.1">R1</text>
<text x="51" y="94.1">R2</text>
<text x="83.6" y="94.1">R4</text>
<text x="115.9" y="94.1">R6</text>
<text x="148.5" y="94.1">R8</text>
<text x="179.9" y="94.1">R10</text>
<text x="212.2" y="94.1">R12</text>
<text x="244.8" y="94.1">R14</text>
<text x="261.1" y="94.1">R15</text>
</g>
<g font-size="3.2" fill="#16212b">
<text x="19" y="119.9">Peter Knudsen</text>
<text x="19" y="126.7">Kent Bertilsson</text>
<text x="19" y="133.9">Ioannis Nerantzis</text>
<text x="19" y="140.8">Victor Deram</text>
<text x="19" y="147.6">Nicolas Duponch…</text>
<text x="19" y="154.5">Patrick Kölliker</text>
<text x="19" y="179.1">Patrick Kölliker</text>
<text x="19" y="186">Ioannis Nerantzis</text>
<text x="19" y="192.9">Peter Knudsen</text>
<text x="19" y="200">Kent Bertilsson</text>
<text x="19" y="206.9">Nicolas Duponch…</text>
<text x="19" y="213.8">Victor Deram</text>
<text x="19" y="238.4">Peter Knudsen</text>
<text x="19" y="245.3">Kent Bertilsson</text>
<text x="19" y="252.1">Ioannis Nerantzis</text>
<text x="19" y="259.3">Victor Deram</text>
<text x="19" y="266.2">Nicolas Duponch…</text>
<text x="19" y="273">Patrick Kölliker</text>
</g>
<text font-size="3.2" fill="#68727a" x="15.1" y="302.2">Progression of the gap to the current leader over the laps.</text>
<g font-size="3.1" fill="#6d7780">
<text x="23.5" y="324.2">23.6s</text>
<text x="23.5" y="338.7">17.7s</text>
<text x="23.5" y="353.5">11.8s</text>
<text x="23.5" y="368.1">5.9s</text>
<text x="23.5" y="382.9">0.0s</text>
<text x="36.5" y="389.1">R1</text>
<text x="53.1" y="389.1">R2</text>
<text x="86.1" y="389.1">R4</text>
<text x="119.1" y="389.1">R6</text>
<text x="152" y="389.1">R8</text>
<text x="184.1" y="389.1">R10</text>
<text x="217.1" y="389.1">R12</text>
<text x="250" y="389.1">R14</text>
<text x="266.7" y="389.1">R15</text>
</g>
<g font-size="2.9" fill="#43505a">
<text x="269.2" y="119.9">20.479</text>
<text x="269.2" y="126.7">21.130</text>
<text x="269.2" y="133.6">21.205</text>
<text x="269.2" y="140.5">21.773</text>
<text x="269.2" y="147.6">22.146</text>
<text x="277.1" y="154.5">-</text>
<text x="277.1" y="179.1">-</text>
<text x="270.8" y="186">0.932</text>
<text x="270.8" y="192.9">1.123</text>
<text x="270.8" y="199.8">1.132</text>
<text x="270.8" y="206.9">1.168</text>
<text x="270.8" y="213.8">2.274</text>
<text x="269.2" y="238.4">20.311</text>
<text x="269.2" y="245.3">20.496</text>
<text x="269.2" y="252.1">20.748</text>
<text x="269.2" y="259">20.780</text>
<text x="269.2" y="265.9">21.338</text>
<text x="277.1" y="273">-</text>
</g>
<g font-size="2.9" fill="#59636c">
<text x="219.4" y="298.7"># 1</text>
<text x="231.1" y="298.7"># 3</text>
<text x="242.8" y="298.7"># 4</text>
<text x="254.6" y="298.7"># 5</text>
<text x="266.3" y="298.7"># 6</text>
<text x="278" y="298.7"># 2</text>
</g>
<g font-size="2.8">
<text x="8.5" y="7.9">8/27/26, 3:55 AM</text>
<text x="8.5" y="413.8">fi le:///var/www/myrcm.ch-node2/temp/myrcm-report-pdf-12094265621175943651/report.html</text>
<text x="284" y="413.8">2/4</text>
</g>
</svg>
